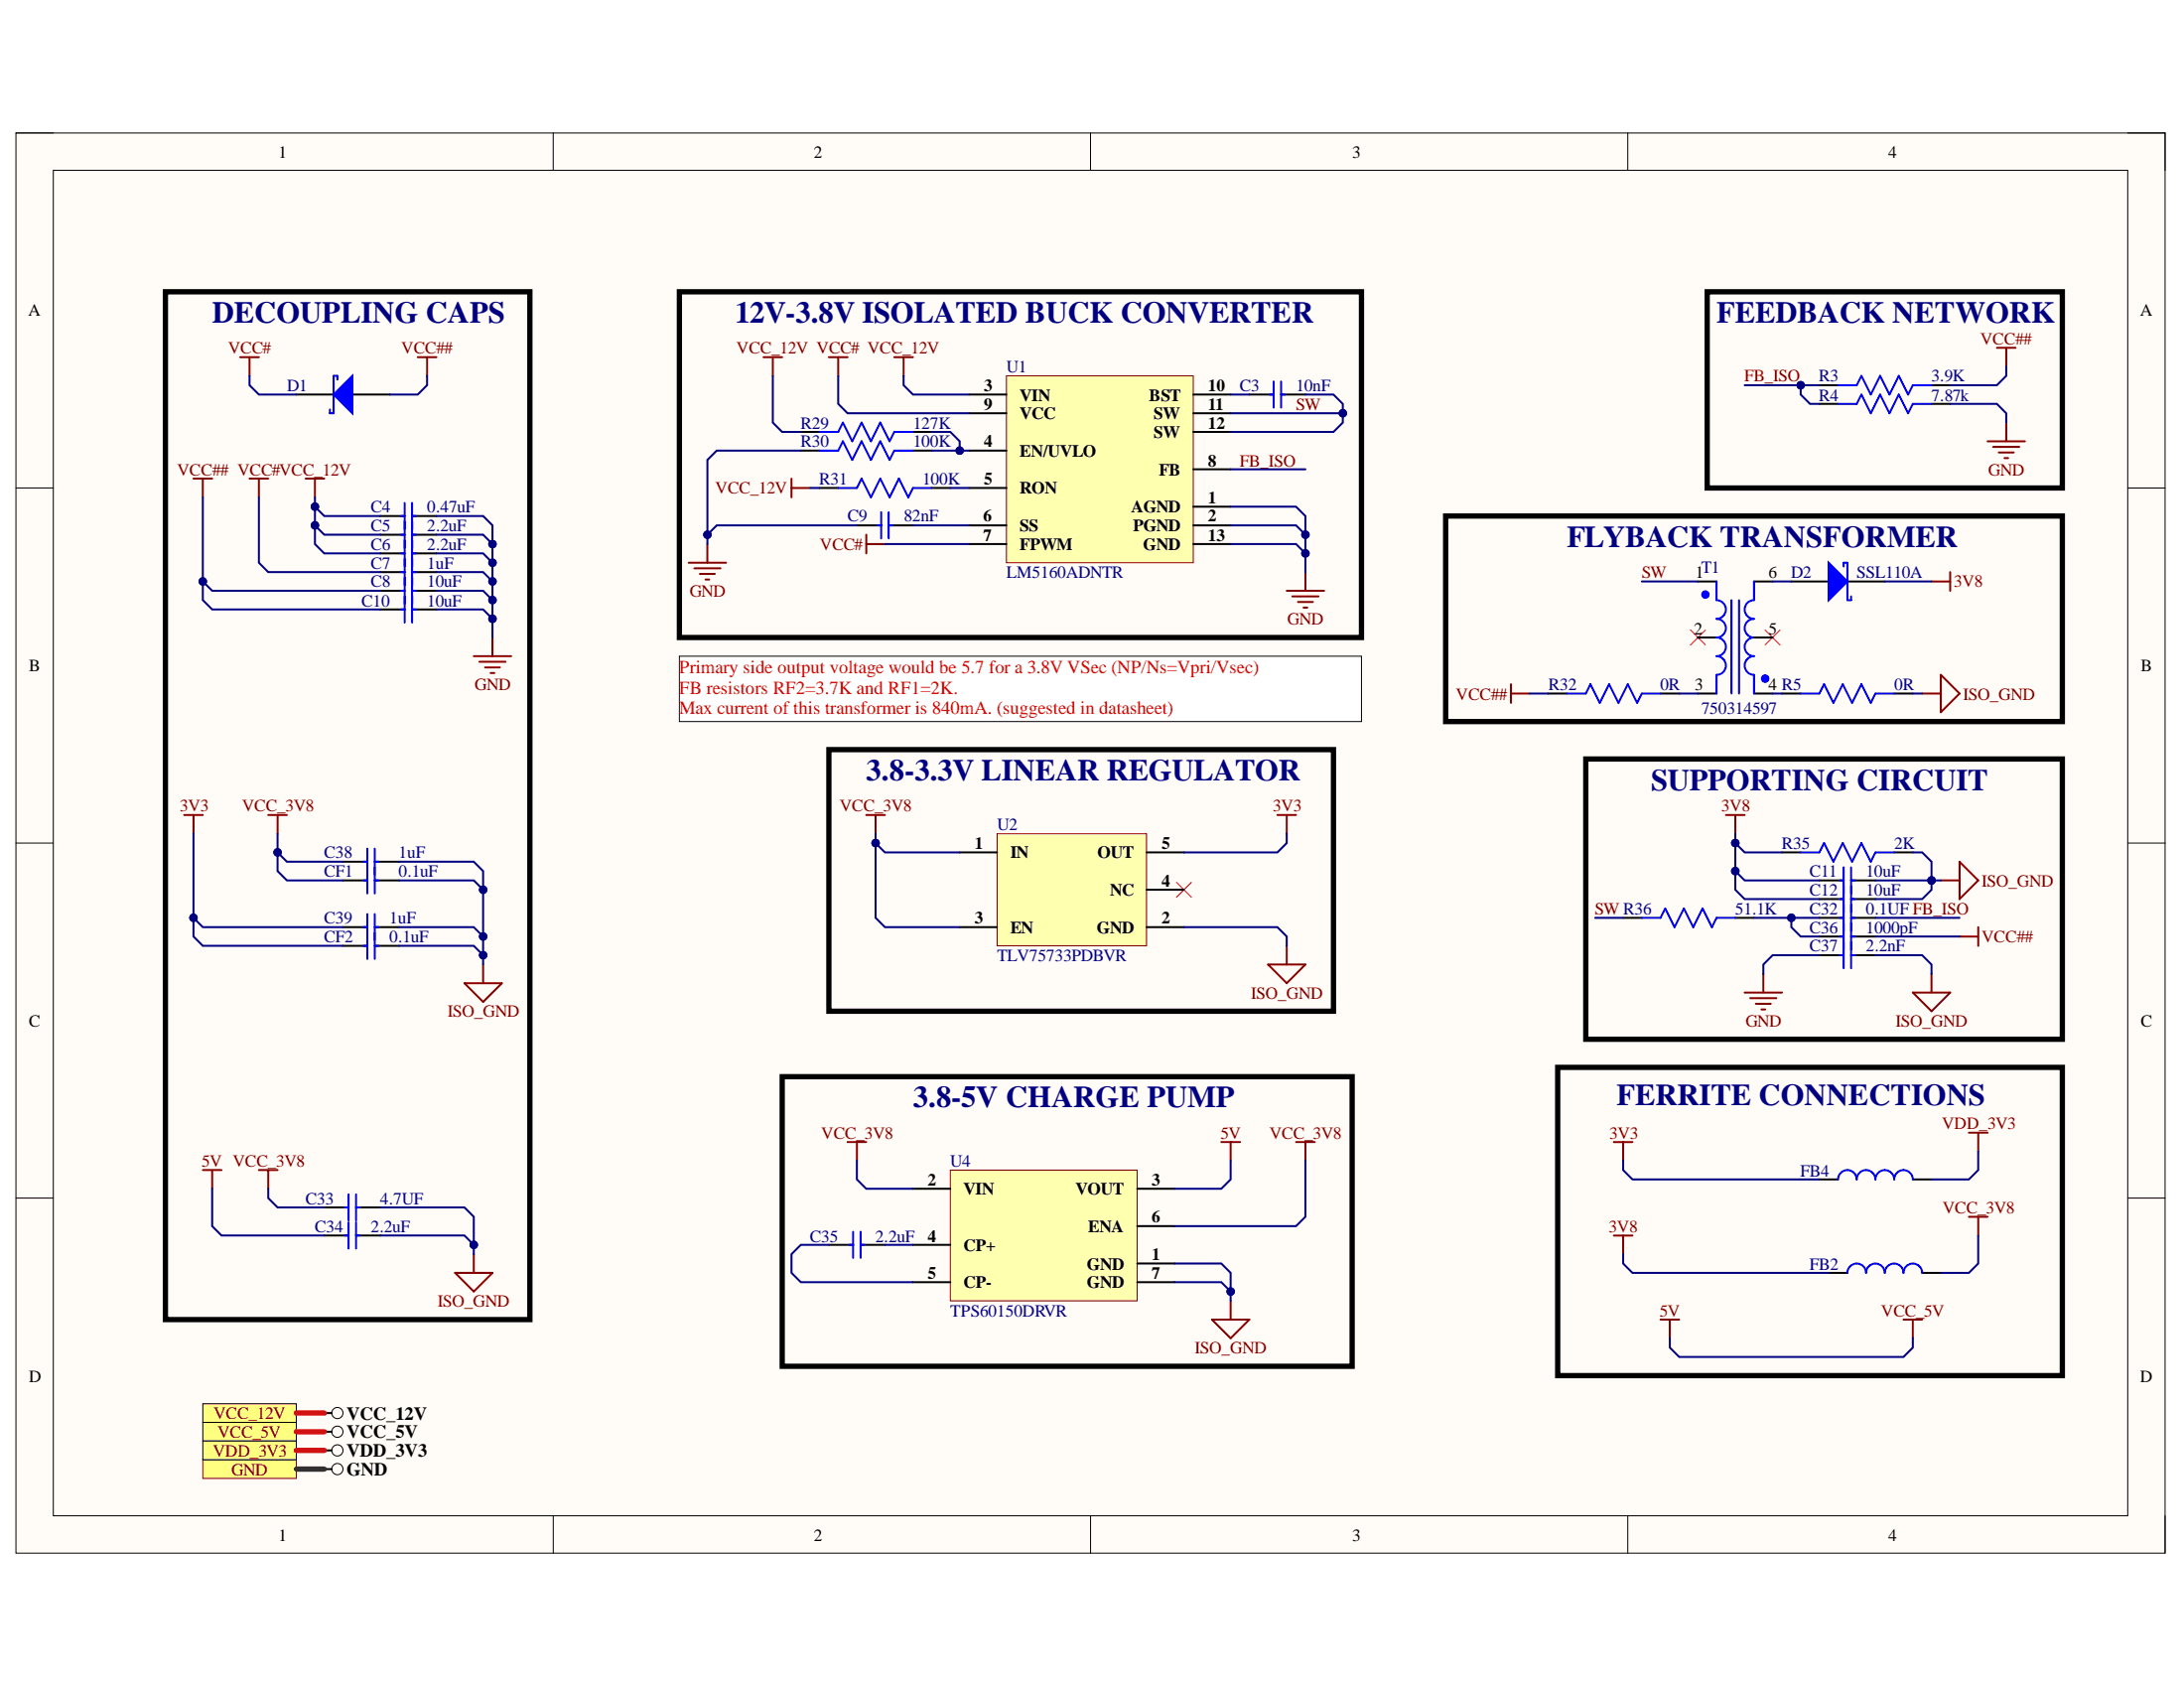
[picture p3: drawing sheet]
<svg xmlns="http://www.w3.org/2000/svg" width="279mm" height="216mm" viewBox="0 0 279 216" stroke-linecap="round" stroke-linejoin="round" font-family="sans-serif">
<path d="M2 17h275v181.7h-275z" fill-rule="evenodd" fill="#fffcf8"/>
<path d="M2 17h275v181.7h-275z" fill="none" stroke="#000" stroke-width=".13"/>
<path d="M6.8 21.8h265.4v172.1h-265.4z" fill-rule="evenodd" fill="#fffcf8"/>
<g fill="none" stroke="#000" stroke-width=".13">
<path d="M2 17h4.8M70.8 17v4.8M139.5 17v4.8M208.2 17v4.8M272.2 17h4.8v4.8M6.8 21.8h265.4v172.1h-265.4zM2 62.4h4.8M272.2 62.4h4.8M2 107.8h4.8M272.2 107.8h4.8M2 153.2h4.8M272.2 153.2h4.8"/>
<path d="M70.8 193.9v4.8M139.5 193.9v4.8M208.2 193.9v4.8M277 193.9v4.8"/>
</g>
<path d="M25.9 186.7h12v2.4h-12z" fill-rule="evenodd" fill="#ffff80"/>
<path d="M25.9 186.7h12v2.4h-12z" fill="none" stroke="#800000" stroke-width=".13"/>
<circle cx="43.2" cy="187.9" r=".72" fill="none" stroke="#000" stroke-width=".13"/>
<path d="M41.5 187.9h.9" fill="none" stroke="#000" stroke-width=".25"/>
<path d="M25.9 149.7h2.4M27.1 149.7v2.3" fill="none" stroke="#800000" stroke-width=".25"/>
<path d="M25.9 179.5h12v2.4h-12z" fill-rule="evenodd" fill="#ffff80"/>
<g fill="none" stroke="#000" stroke-width=".13">
<path d="M25.9 179.5h12v2.4h-12z"/>
<circle cx="43.2" cy="180.7" r=".72"/>
</g>
<path d="M41.5 158h3.1M45.6 158h3.1M106 159.2h3.1M110.1 159.2h3.1M41.5 180.7h.9" fill="none" stroke="#000" stroke-width=".25"/>
<path d="M44.1 158h.5M44.6 156.3v3.4M45.6 156.3v3.4M45.6 158h.4M108.7 159.2h.4M109.1 157.5v3.4M110.1 157.5v3.4M110.1 159.2h.5" fill="none" stroke="#00f" stroke-width=".25"/>
<path d="M156.2 146.1h2.4M157.4 146.1v2.4" fill="none" stroke="#800000" stroke-width=".25"/>
<path d="M25.9 181.9h12v2.4h-12z" fill-rule="evenodd" fill="#ffff80"/>
<g fill="none" stroke="#000" stroke-width=".13">
<path d="M25.9 181.9h12v2.4h-12z"/>
<circle cx="43.2" cy="183.1" r=".72"/>
</g>
<path d="M41.5 183.1h.9" fill="none" stroke="#000" stroke-width=".25"/>
<path d="M150.5 112.8l1.9 2M152.4 112.8l-1.9 2" fill="none" stroke="#f00" stroke-width=".13"/>
<path d="M23.6 104.2h2.3M24.8 104.2v2.4M34.3 104.2h2.4M35.5 104.2v2.4M110.8 104.2h2.4M112 104.2v2.4M163.4 104.2h2.4M164.6 104.2v2.4" fill="none" stroke="#800000" stroke-width=".25"/>
<path d="M128.8 48.1h23.9v23.9h-23.9z" fill-rule="evenodd" fill="#ffffb0"/>
<path d="M128.8 48.1h23.9v23.9h-23.9z" fill="none" stroke="#800000" stroke-width=".13"/>
<g fill="none" stroke="#000" stroke-width=".25">
<path d="M124 50.5h4.8M124 57.6h4.8M124 52.9h4.8M152.7 50.5h4.7M152.7 52.9h4.7M152.7 55.2h4.7M159.8 50.5h3.1M163.9 50.5h3.1M48.7 66h3.1M48.7 73.2h3.1M48.7 68.4h3.1M48.7 70.8h3.1"/>
<path d="M52.7 66h3.1M52.7 73.2h3.1M52.7 68.4h3.1M52.7 70.8h3.1M109.6 67.2h3.1M113.7 67.2h3.1M124 67.2h4.8M124 62.4h4.8M124 69.6h4.8M152.7 64.8h4.7M152.7 67.2h4.7M152.7 69.6h4.7"/>
<path d="M152.7 60h4.7M229.2 74.4h4.7M236.3 74.4h4.8M232.8 122.2h3.1M236.8 122.2h3.1"/>
</g>
<g fill="none" stroke="#800000" stroke-width=".25">
<path d="M97.7 45.7h2.4M98.9 45.7v2.4M106 45.7h2.4M107.2 45.7v2.4M114.4 45.7h2.4M115.6 45.7v2.4M31.9 61.2h2.4M33.1 61.2v2.4M39.1 61.2h2.4M40.3 61.2v2.4M88.1 72h4.8M88.8 72.7h3.4"/>
<path d="M89.5 73.4h2M90.3 74.1h.4M90.5 69.6v2.4M110.8 68.4v2.4M110.8 69.6h2.4M164.6 75.6h4.8M165.3 76.3h3.4M166 77h2M166.8 77.7h.4M167 73.2v2.4M60.6 83.9h4.8M61.3 84.6h3.4"/>
<path d="M62 85.4h2M62.8 86.1h.4M63 81.5v2.4M223.2 127h4.8M223.9 127.7h3.4M224.6 128.4h1.9M225.3 129.1h.5M225.6 124.6v2.4M244.7 127h4.8l-2.4 2.3zM247.1 124.6v2.4"/>
</g>
<g fill="none" stroke="#00f" stroke-width=".25">
<path d="M162.5 50.5h.4M162.9 48.8v3.3M163.9 48.8v3.3M163.9 50.5h.5M51.3 66h.5M51.3 73.2h.5M51.3 68.4h.5M51.3 70.8h.5M51.8 64.3v10.5M52.7 64.3v10.5M52.7 66h.5M52.7 73.2h.5"/>
<path d="M52.7 68.4h.5M52.7 70.8h.5M112.3 67.2h.4M112.7 65.5v3.4M113.7 65.5v3.4M113.7 67.2h.5M235.4 122.2h.5M235.9 120.5v3.3M236.8 120.5v3.3M236.8 122.2h.5"/>
</g>
<path d="M233.9 72l2.4 2.4-2.4 2.4z" fill="#00f"/>
<path d="M104.8 55.2h2.4l.6-1.1 1.2 2.3 1.2-2.3 1.2 2.3 1.2-2.3 1.2 2.3 .6-1.2h2.4M233.9 72l2.4 2.4-2.4 2.4zM235.9 72.5v-.5h.4v4.8h.5v-.5M200.5 88.7h2.4l.6-1.2 1.2 2.4 1.2-2.4 1.1 2.4 1.2-2.4 1.2 2.4 .6-1.2h2.4M230.4 88.7h2.4l.6-1.2 1.1 2.4 1.2-2.4 1.2 2.4 1.2-2.4 1.2 2.4 .6-1.2h2.4M235.4 117.4h.5M235.4 119.8h.5M235.9 115.7v5.8M236.8 115.7v5.8M236.8 117.4h.5M236.8 119.8h.5" fill="none" stroke="#00f" stroke-width=".25"/>
<path d="M37.9 50.5h4.8M45.1 50.5h4.8M102.5 55.2h2.3M116.8 55.2h2.4M198.1 88.7h2.4M212.4 88.7h2.4M228 88.7h2.4M242.3 88.7h2.4M232.8 117.4h3.1M232.8 119.8h3.1M236.8 117.4h3.1M236.8 119.8h3.1" fill="none" stroke="#000" stroke-width=".25"/>
<path d="M101.3 61.2v2.4M101.3 62.4h2.3M247.1 74.4h2.4M249.5 73.2v2.4M245.9 88.7h2.4M248.3 86.3l2.4 2.4-2.4 2.4z" fill="none" stroke="#800000" stroke-width=".25"/>
<path d="M42.7 50.5l2.4-2.4v4.8z" fill="#00f"/>
<path d="M42.7 50.5l2.4-2.4v4.8zM43.2 48.6v-.5h-.5v4.8h-.5v-.5M235.1 49.3h2.4l.6-1.2 1.2 2.4 1.2-2.4 1.2 2.4 1.2-2.4 1.2 2.4 .6-1.2h2.4M210 117.4h2.4l.6-1.2 1.2 2.4 1.2-2.4 1.2 2.4 1.2-2.4 1.2 2.4 .6-1.2h2.4M235.1 150.9a1.19 1.19 0 0 1 1.2-1.2 1.19 1.19 0 0 1 1.2 1.2 1.19 1.19 0 0 1 1.2-1.2 1.19 1.19 0 0 1 1.2 1.2 1.2 1.2 0 0 1 1.2-1.2 1.2 1.2 0 0 1 1.2 1.2 1.19 1.19 0 0 1 1.2-1.2 1.19 1.19 0 0 1 1.2 1.2M236.3 162.8a1.19 1.19 0 0 1 1.2-1.2 1.19 1.19 0 0 1 1.2 1.2 1.19 1.19 0 0 1 1.2-1.2 1.19 1.19 0 0 1 1.2 1.2 1.2 1.2 0 0 1 1.2-1.2 1.2 1.2 0 0 1 1.2 1.2 1.19 1.19 0 0 1 1.2-1.2 1.19 1.19 0 0 1 1.2 1.2" fill="none" stroke="#00f" stroke-width=".25"/>
<g fill="none" stroke="#800000" stroke-width=".25">
<path d="M30.7 45.7h2.4M31.9 45.7v2.4M53.4 45.7h2.4M54.6 45.7v2.4M254.3 56.4h4.7M255 57.2h3.3M255.5 44.5h2.4M255.7 57.9h1.9M256.4 58.6h.5M256.7 44.5v2.4M256.7 54.1v2.3M220.8 104.2h2.4"/>
<path d="M222 104.2v2.4M59.4 125.8h4.8l-2.4 2.3zM61.8 123.4v2.4M162.2 123.4h4.8l-2.4 2.4zM164.6 121v2.4M33.1 149.7h2.4M34.3 149.7v2.3M108.4 146.1h2.4M109.6 146.1v2.4M165.8 146.1h2.4M167 146.1v2.4M206.5 146.1h2.3"/>
<path d="M206.5 158h2.3M207.7 146.1v2.4M207.7 158v2.4M251.9 144.9h2.4M251.9 155.6h2.4M253.1 144.9v2.4M253.1 155.6v2.4M58.2 162.8h4.8l-2.4 2.4zM60.6 160.4v2.4M155 168.8h4.8l-2.4 2.4zM157.4 166.4v2.4M212.4 168.8h2.4"/>
<path d="M213.6 168.8v2.4M243.5 168.8h2.4M244.7 168.8v2.4"/>
</g>
<path d="M216.3 80.6l1.9 1.9M218.2 80.6l-1.9 1.9M225.8 80.6l1.9 1.9M227.7 80.6l-1.9 1.9" fill="none" stroke="#f00" stroke-width=".13"/>
<path d="M232.8 49.3h2.3M247.1 49.3h2.4M207.7 117.4h2.3M222 117.4h2.4M232.8 150.9h2.3M244.7 150.9h2.4M233.9 162.8h2.4M245.9 162.8h2.4" fill="none" stroke="#000" stroke-width=".25"/>
<path d="M25.9 184.3h12v2.4h-12z" fill-rule="evenodd" fill="#ffff80"/>
<g fill="none" stroke="#000" stroke-width=".13">
<path d="M25.9 184.3h12v2.4h-12z"/>
<circle cx="43.2" cy="185.5" r=".72"/>
</g>
<path d="M43.9 112.6h3.1M47.9 112.6h3.1M228 109h2.4M242.3 109h2.4M43.9 121h3.1M47.9 121h3.1M41.5 154.4h3.1M45.6 154.4h3.1M41.5 185.5h.9" fill="none" stroke="#000" stroke-width=".25"/>
<g fill="none" stroke="#00f" stroke-width=".25">
<path d="M46.5 112.6h.5M47 110.9v3.4M47 119.3v3.3M47.9 110.9v3.4M47.9 119.3v3.3M47.9 112.6h.5M230.4 109h2.4l.6-1.2 1.1 2.4 1.2-2.4 1.2 2.4 1.2-2.4 1.2 2.4 .6-1.2h2.4M46.5 121h.5M47.9 121h.5M44.1 154.4h.5M44.6 152.8v3.3M45.6 152.8v3.3"/>
<path d="M45.6 154.4h.4"/>
</g>
<path d="M24.8 61.2h2.3M25.9 61.2v2.4M248.3 112.6h2.4M250.7 110.2l2.4 2.4-2.4 2.4z" fill="none" stroke="#800000" stroke-width=".25"/>
<path d="M21.2 37.3h46.6v131.5h-46.6zM86.9 37.3h87.3v44.2h-87.3zM218.4 37.3h45.4v25.1h-45.4zM184.9 66h78.9v26.3h-78.9zM106 95.9h64.6v33.4h-64.6zM202.9 97.1h60.9v35.8h-60.9zM100.1 137.7h72.9v37.1h-72.9zM199.3 136.5h64.5v39.4h-64.5z" fill="none" stroke="#000" stroke-width=".68"/>
<path d="M86.9 83.9h87.3v8.4h-87.3z" fill-rule="evenodd" fill="#fff"/>
<path d="M86.9 83.9h87.3v8.4h-87.3z" fill="none" stroke="#000" stroke-width=".13"/>
<path d="M193.3 87.5v2.4M193.3 88.7h2.4M250.7 119.8h2.4M253.1 118.6v2.4" fill="none" stroke="#800000" stroke-width=".25"/>
<path d="M121.6 149.7h23.9v16.7h-23.9z" fill-rule="evenodd" fill="#ffffb0"/>
<path d="M121.6 149.7h23.9v16.7h-23.9z" fill="none" stroke="#800000" stroke-width=".13"/>
<g fill="none" stroke="#000" stroke-width=".25">
<path d="M102.5 57.6h2.3M116.8 57.6h2.4M217.2 74.4h2.4M224.4 74.4h2.4M217.2 88.7h2.4M217.2 81.5h2.4M224.4 88.7h2.4M116.8 152h4.8M116.8 159.2h4.8M145.5 152h4.8M145.5 156.8h4.8M116.8 164h4.8"/>
<path d="M145.5 161.6h4.8M145.5 164h4.8"/>
</g>
<path d="M104.8 57.6h2.4l.6-1.2 1.2 2.4 1.2-2.4 1.2 2.4 1.2-2.4 1.2 2.4 .6-1.2h2.4M219.6 74.4v2.4a1.19 1.19 0 0 1 1.2 1.2 1.19 1.19 0 0 1-1.2 1.2 1.19 1.19 0 0 1 1.2 1.1 1.19 1.19 0 0 1-1.2 1.2 1.19 1.19 0 0 1 1.2 1.2 1.19 1.19 0 0 1-1.2 1.2 1.19 1.19 0 0 1 1.2 1.2 1.19 1.19 0 0 1-1.2 1.2v2.4M221.5 76.8v11.9M222.5 76.8v11.9M224.4 74.4v2.4a1.19 1.19 0 0 0-1.2 1.2 1.19 1.19 0 0 0 1.2 1.2 1.19 1.19 0 0 0-1.2 1.1 1.19 1.19 0 0 0 1.2 1.2 1.19 1.19 0 0 0-1.2 1.2 1.19 1.19 0 0 0 1.2 1.2 1.19 1.19 0 0 0-1.2 1.2 1.19 1.19 0 0 0 1.2 1.2v2.4" fill="none" stroke="#00f" stroke-width=".25"/>
<circle cx="218.2" cy="76" r=".48" fill="#00f"/>
<circle cx="218.2" cy="76" r=".48" fill="none" stroke="#00f" stroke-width=".13"/>
<path d="M224.4 81.5h2.4" fill="none" stroke="#000" stroke-width=".25"/>
<circle cx="225.8" cy="86.8" r=".48" fill="#00f"/>
<circle cx="225.8" cy="86.8" r=".48" fill="none" stroke="#00f" stroke-width=".13"/>
<path d="M232.8 51.7h2.3M247.1 51.7h2.4" fill="none" stroke="#000" stroke-width=".25"/>
<path d="M235.1 51.7h2.4l.6-1.2 1.2 2.4 1.2-2.4 1.2 2.4 1.2-2.4 1.2 2.4 .6-1.2h2.4" fill="none" stroke="#00f" stroke-width=".25"/>
<path d="M127.6 106.6h19.1v14.4h-19.1z" fill-rule="evenodd" fill="#ffffb0"/>
<path d="M127.6 106.6h19.1v14.4h-19.1z" fill="none" stroke="#800000" stroke-width=".13"/>
<g fill="none" stroke="#000" stroke-width=".25">
<path d="M48.7 75.6h3.1M48.7 78h3.1M52.7 75.6h3.1M52.7 78h3.1M104.8 62.4h2.4M119.2 62.4h2.4M43.9 118.6h3.1M43.9 110.2h3.1M47.9 118.6h3.1M47.9 110.2h3.1M122.8 109h4.8M122.8 118.6h4.8"/>
<path d="M146.7 109h4.8M146.7 118.6h4.8M146.7 113.8h4.8M232.8 115h3.1M232.8 112.6h3.1M236.8 115h3.1M236.8 112.6h3.1"/>
</g>
<g fill="none" stroke="#00f" stroke-width=".25">
<path d="M51.3 75.6h.5M51.3 78h.5M51.8 73.9v5.7M52.7 73.9v5.7M52.7 75.6h.5M52.7 78h.5M107.2 62.4h2.4l.6-1.2 1.2 2.4 1.2-2.4 1.2 2.4 1.2-2.4 1.2 2.4 .6-1.2h2.4M46.5 110.2h.5M46.5 118.6h.5M47 108.5v3.4M47 116.9v3.4M47.9 108.5v3.4"/>
<path d="M47.9 116.9v3.4M47.9 110.2h.5M47.9 118.6h.5M235.4 115h.5M235.4 112.6h.5M235.9 110.9v5.8M236.8 110.9v5.8M236.8 115h.5M236.8 112.6h.5"/>
</g>
<path d="M249.5 51.7h6l1.2 1.2v1.2M24.8 117.4v2.4l1.1 1.2h18" fill="none" stroke="#000080" stroke-width=".25"/>
<circle cx="24.8" cy="117.4" r=".48" fill="#000080"/>
<circle cx="24.8" cy="117.4" r=".48" fill="none" stroke="#000080" stroke-width=".13"/>
<path d="M24.8 106.6v10.8l1.1 1.2h18" fill="none" stroke="#000080" stroke-width=".25"/>
<circle cx="24.8" cy="117.4" r=".48" fill="#000080"/>
<circle cx="24.8" cy="117.4" r=".48" fill="none" stroke="#000080" stroke-width=".13"/>
<path d="M25.9 63.6v13.2l1.2 1.2h21.6" fill="none" stroke="#000080" stroke-width=".25"/>
<circle cx="25.9" cy="74.4" r=".48" fill="#000080"/>
<circle cx="25.9" cy="74.4" r=".48" fill="none" stroke="#000080" stroke-width=".13"/>
<path d="M25.9 74.4l1.2 1.2h21.6" fill="none" stroke="#000080" stroke-width=".25"/>
<circle cx="25.9" cy="74.4" r=".48" fill="#000080"/>
<circle cx="25.9" cy="74.4" r=".48" fill="none" stroke="#000080" stroke-width=".13"/>
<path d="M31.9 48.1v1.2l1.2 1.2h4.8M33.1 63.6v8.4l1.2 1.2h14.4M35.5 109v2.4l1.2 1.2h7.2M27.1 152v4.8l1.2 1.2h13.2M34.3 152v1.2l1.2 1.2h6" fill="none" stroke="#000080" stroke-width=".25"/>
<circle cx="35.5" cy="109" r=".48" fill="#000080"/>
<circle cx="35.5" cy="109" r=".48" fill="none" stroke="#000080" stroke-width=".13"/>
<path d="M35.5 106.6v2.4l1.2 1.2h7.2" fill="none" stroke="#000080" stroke-width=".25"/>
<circle cx="35.5" cy="109" r=".48" fill="#000080"/>
<circle cx="35.5" cy="109" r=".48" fill="none" stroke="#000080" stroke-width=".13"/>
<path d="M37.9 187.9h3.6" fill="none" stroke="#274e13" stroke-width=".68"/>
<path d="M37.9 185.5h3.6M37.9 183.1h3.6M37.9 180.7h3.6" fill="none" stroke="#f00" stroke-width=".68"/>
<path d="M40.3 67.2v2.4l1.2 1.2h7.2" fill="none" stroke="#000080" stroke-width=".25"/>
<circle cx="40.3" cy="67.2" r=".48" fill="#000080"/>
<circle cx="40.3" cy="67.2" r=".48" fill="none" stroke="#000080" stroke-width=".13"/>
<path d="M40.3 64.8v2.4l1.2 1.2h7.2" fill="none" stroke="#000080" stroke-width=".25"/>
<circle cx="40.3" cy="67.2" r=".48" fill="#000080"/>
<circle cx="40.3" cy="67.2" r=".48" fill="none" stroke="#000080" stroke-width=".13"/>
<circle cx="40.3" cy="64.8" r=".48" fill="#000080"/>
<circle cx="40.3" cy="64.8" r=".48" fill="none" stroke="#000080" stroke-width=".13"/>
<path d="M40.3 63.6v1.2l1.2 1.2h7.2" fill="none" stroke="#000080" stroke-width=".25"/>
<circle cx="40.3" cy="64.8" r=".48" fill="#000080"/>
<circle cx="40.3" cy="64.8" r=".48" fill="none" stroke="#000080" stroke-width=".13"/>
<path d="M48.7 158h10.7l1.2 1.2" fill="none" stroke="#000080" stroke-width=".25"/>
<circle cx="60.6" cy="159.2" r=".48" fill="#000080"/>
<circle cx="60.6" cy="159.2" r=".48" fill="none" stroke="#000080" stroke-width=".13"/>
<path d="M48.7 154.4h10.7l1.2 1.2v4.8" fill="none" stroke="#000080" stroke-width=".25"/>
<circle cx="60.6" cy="159.2" r=".48" fill="#000080"/>
<circle cx="60.6" cy="159.2" r=".48" fill="none" stroke="#000080" stroke-width=".13"/>
<path d="M54.6 48.1v1.2l-1.2 1.2h-3.5M51 121h9.6l1.2 1.2" fill="none" stroke="#000080" stroke-width=".25"/>
<circle cx="61.8" cy="122.2" r=".48" fill="#000080"/>
<circle cx="61.8" cy="122.2" r=".48" fill="none" stroke="#000080" stroke-width=".13"/>
<path d="M51 118.6h9.6l1.2 1.2" fill="none" stroke="#000080" stroke-width=".25"/>
<circle cx="61.8" cy="119.8" r=".48" fill="#000080"/>
<circle cx="61.8" cy="119.8" r=".48" fill="none" stroke="#000080" stroke-width=".13"/>
<path d="M51 112.6h9.6l1.2 1.2" fill="none" stroke="#000080" stroke-width=".25"/>
<circle cx="61.8" cy="113.8" r=".48" fill="#000080"/>
<circle cx="61.8" cy="113.8" r=".48" fill="none" stroke="#000080" stroke-width=".13"/>
<path d="M51 110.2h9.6l1.2 1.2v12" fill="none" stroke="#000080" stroke-width=".25"/>
<circle cx="61.8" cy="113.8" r=".48" fill="#000080"/>
<circle cx="61.8" cy="113.8" r=".48" fill="none" stroke="#000080" stroke-width=".13"/>
<circle cx="61.8" cy="119.8" r=".48" fill="#000080"/>
<circle cx="61.8" cy="119.8" r=".48" fill="none" stroke="#000080" stroke-width=".13"/>
<circle cx="61.8" cy="122.2" r=".48" fill="#000080"/>
<circle cx="61.8" cy="122.2" r=".48" fill="none" stroke="#000080" stroke-width=".13"/>
<path d="M55.8 78h6l1.2 1.1" fill="none" stroke="#000080" stroke-width=".25"/>
<circle cx="63" cy="79.1" r=".48" fill="#000080"/>
<circle cx="63" cy="79.1" r=".48" fill="none" stroke="#000080" stroke-width=".13"/>
<path d="M55.8 75.6h6l1.2 1.2" fill="none" stroke="#000080" stroke-width=".25"/>
<circle cx="63" cy="76.8" r=".48" fill="#000080"/>
<circle cx="63" cy="76.8" r=".48" fill="none" stroke="#000080" stroke-width=".13"/>
<path d="M55.8 73.2h6l1.2 1.2" fill="none" stroke="#000080" stroke-width=".25"/>
<circle cx="63" cy="74.4" r=".48" fill="#000080"/>
<circle cx="63" cy="74.4" r=".48" fill="none" stroke="#000080" stroke-width=".13"/>
<path d="M55.8 70.8h6l1.2 1.2" fill="none" stroke="#000080" stroke-width=".25"/>
<circle cx="63" cy="72" r=".48" fill="#000080"/>
<circle cx="63" cy="72" r=".48" fill="none" stroke="#000080" stroke-width=".13"/>
<path d="M55.8 68.4h6l1.2 1.2" fill="none" stroke="#000080" stroke-width=".25"/>
<circle cx="63" cy="69.6" r=".48" fill="#000080"/>
<circle cx="63" cy="69.6" r=".48" fill="none" stroke="#000080" stroke-width=".13"/>
<path d="M55.8 66h6l1.2 1.2v14.3" fill="none" stroke="#000080" stroke-width=".25"/>
<circle cx="63" cy="79.1" r=".48" fill="#000080"/>
<circle cx="63" cy="79.1" r=".48" fill="none" stroke="#000080" stroke-width=".13"/>
<circle cx="63" cy="76.8" r=".48" fill="#000080"/>
<circle cx="63" cy="76.8" r=".48" fill="none" stroke="#000080" stroke-width=".13"/>
<circle cx="63" cy="74.4" r=".48" fill="#000080"/>
<circle cx="63" cy="74.4" r=".48" fill="none" stroke="#000080" stroke-width=".13"/>
<circle cx="63" cy="72" r=".48" fill="#000080"/>
<circle cx="63" cy="72" r=".48" fill="none" stroke="#000080" stroke-width=".13"/>
<circle cx="63" cy="69.6" r=".48" fill="#000080"/>
<circle cx="63" cy="69.6" r=".48" fill="none" stroke="#000080" stroke-width=".13"/>
<path d="M109.6 67.2h-17.9l-1.2 1.2v1.2" fill="none" stroke="#000080" stroke-width=".25"/>
<circle cx="90.5" cy="68.4" r=".48" fill="#000080"/>
<circle cx="90.5" cy="68.4" r=".48" fill="none" stroke="#000080" stroke-width=".13"/>
<path d="M102.5 57.6h-10.8l-1.2 1.2v9.6" fill="none" stroke="#000080" stroke-width=".25"/>
<circle cx="90.5" cy="68.4" r=".48" fill="#000080"/>
<circle cx="90.5" cy="68.4" r=".48" fill="none" stroke="#000080" stroke-width=".13"/>
<path d="M98.9 48.1v6l1.2 1.1h2.4M107.2 48.1v3.6l1.2 1.2h15.6M103.6 62.4h1.2M112 107.8v9.6l1.2 1.2h9.6M106 159.2h-3.5l-1.2 1.2v2.4l1.2 1.2h14.3M109.6 148.5v2.4l1.2 1.1h6" fill="none" stroke="#000080" stroke-width=".25"/>
<circle cx="112" cy="107.8" r=".48" fill="#000080"/>
<circle cx="112" cy="107.8" r=".48" fill="none" stroke="#000080" stroke-width=".13"/>
<path d="M112 106.6v1.2l1.2 1.2h9.6" fill="none" stroke="#000080" stroke-width=".25"/>
<circle cx="112" cy="107.8" r=".48" fill="#000080"/>
<circle cx="112" cy="107.8" r=".48" fill="none" stroke="#000080" stroke-width=".13"/>
<path d="M115.6 48.1v1.2l1.2 1.2h7.2M119.2 57.6h4.8M113.2 69.6h10.8M116.8 67.2h7.2M113.2 159.2h3.6" fill="none" stroke="#000080" stroke-width=".25"/>
<circle cx="122.8" cy="57.6" r=".48" fill="#000080"/>
<circle cx="122.8" cy="57.6" r=".48" fill="none" stroke="#000080" stroke-width=".13"/>
<path d="M119.2 55.2h2.4l1.2 1.2v1.2" fill="none" stroke="#000080" stroke-width=".25"/>
<circle cx="122.8" cy="57.6" r=".48" fill="#000080"/>
<circle cx="122.8" cy="57.6" r=".48" fill="none" stroke="#000080" stroke-width=".13"/>
<path d="M121.6 62.4h2.4M150.3 164h5.9l1.2 1.2" fill="none" stroke="#000080" stroke-width=".25"/>
<circle cx="157.4" cy="165.2" r=".48" fill="#000080"/>
<circle cx="157.4" cy="165.2" r=".48" fill="none" stroke="#000080" stroke-width=".13"/>
<path d="M150.3 161.6h5.9l1.2 1.2v3.6" fill="none" stroke="#000080" stroke-width=".25"/>
<circle cx="157.4" cy="165.2" r=".48" fill="#000080"/>
<circle cx="157.4" cy="165.2" r=".48" fill="none" stroke="#000080" stroke-width=".13"/>
<path d="M157.4 69.6h8.4l1.2 1.2M157.4 148.5v2.4l-1.2 1.1h-5.9M167 148.5v7.1l-1.2 1.2h-15.5" fill="none" stroke="#000080" stroke-width=".25"/>
<circle cx="167" cy="70.8" r=".48" fill="#000080"/>
<circle cx="167" cy="70.8" r=".48" fill="none" stroke="#000080" stroke-width=".13"/>
<path d="M157.4 67.2h8.4l1.2 1.2" fill="none" stroke="#000080" stroke-width=".25"/>
<circle cx="167" cy="68.4" r=".48" fill="#000080"/>
<circle cx="167" cy="68.4" r=".48" fill="none" stroke="#000080" stroke-width=".13"/>
<path d="M157.4 64.8h8.4l1.2 1.2v7.2" fill="none" stroke="#000080" stroke-width=".25"/>
<circle cx="167" cy="70.8" r=".48" fill="#000080"/>
<circle cx="167" cy="70.8" r=".48" fill="none" stroke="#000080" stroke-width=".13"/>
<circle cx="167" cy="68.4" r=".48" fill="#000080"/>
<circle cx="167" cy="68.4" r=".48" fill="none" stroke="#000080" stroke-width=".13"/>
<path d="M171.8 52.9v1.2l-1.2 1.1h-13.2M157.4 60h9.6" fill="none" stroke="#000080" stroke-width=".25"/>
<circle cx="171.8" cy="52.9" r=".48" fill="#000080"/>
<circle cx="171.8" cy="52.9" r=".48" fill="none" stroke="#000080" stroke-width=".13"/>
<path d="M167 50.5h3.6l1.2 1.2v1.2h-14.4" fill="none" stroke="#000080" stroke-width=".25"/>
<circle cx="171.8" cy="52.9" r=".48" fill="#000080"/>
<circle cx="171.8" cy="52.9" r=".48" fill="none" stroke="#000080" stroke-width=".13"/>
<path d="M157.4 50.5h2.4M210 74.4h7.2M195.7 88.7h2.4M214.8 88.7h2.4M204.1 117.4h3.6M222 111.4v2.4l1.2 1.2h9.6" fill="none" stroke="#000080" stroke-width=".25"/>
<circle cx="222" cy="111.4" r=".48" fill="#000080"/>
<circle cx="222" cy="111.4" r=".48" fill="none" stroke="#000080" stroke-width=".13"/>
<path d="M222 106.6v4.8l1.2 1.2h9.6" fill="none" stroke="#000080" stroke-width=".25"/>
<circle cx="222" cy="107.8" r=".48" fill="#000080"/>
<circle cx="222" cy="107.8" r=".48" fill="none" stroke="#000080" stroke-width=".13"/>
<circle cx="222" cy="111.4" r=".48" fill="#000080"/>
<circle cx="222" cy="111.4" r=".48" fill="none" stroke="#000080" stroke-width=".13"/>
<path d="M222 107.8l1.2 1.2h4.8" fill="none" stroke="#000080" stroke-width=".25"/>
<circle cx="222" cy="107.8" r=".48" fill="#000080"/>
<circle cx="222" cy="107.8" r=".48" fill="none" stroke="#000080" stroke-width=".13"/>
<path d="M224.4 117.4h4.8" fill="none" stroke="#000080" stroke-width=".25"/>
<circle cx="229.2" cy="117.4" r=".48" fill="#000080"/>
<circle cx="229.2" cy="117.4" r=".48" fill="none" stroke="#000080" stroke-width=".13"/>
<path d="M226.8 74.4h2.4M226.8 88.7h1.2M232.8 117.4h-3.6v1.2l1.2 1.2h2.4M232.8 122.2h-6l-1.2 1.2v1.2" fill="none" stroke="#000080" stroke-width=".25"/>
<circle cx="229.2" cy="117.4" r=".48" fill="#000080"/>
<circle cx="229.2" cy="117.4" r=".48" fill="none" stroke="#000080" stroke-width=".13"/>
<path d="M230.4 49.3v1.2l1.2 1.2h1.2" fill="none" stroke="#000080" stroke-width=".25"/>
<circle cx="230.4" cy="49.3" r=".48" fill="#000080"/>
<circle cx="230.4" cy="49.3" r=".48" fill="none" stroke="#000080" stroke-width=".13"/>
<path d="M239.9 119.8h10.8M239.9 117.4h10.8M247.1 112.6v1.2l-1.2 1.2h-6M239.9 122.2h6l1.2 1.2v1.2" fill="none" stroke="#000080" stroke-width=".25"/>
<circle cx="247.1" cy="112.6" r=".48" fill="#000080"/>
<circle cx="247.1" cy="112.6" r=".48" fill="none" stroke="#000080" stroke-width=".13"/>
<path d="M239.9 112.6h8.4" fill="none" stroke="#000080" stroke-width=".25"/>
<circle cx="247.1" cy="112.6" r=".48" fill="#000080"/>
<circle cx="247.1" cy="112.6" r=".48" fill="none" stroke="#000080" stroke-width=".13"/>
<path d="M241.1 74.4h6M244.7 109h1.2l1.2 1.2v2.4" fill="none" stroke="#000080" stroke-width=".25"/>
<circle cx="247.1" cy="112.6" r=".48" fill="#000080"/>
<circle cx="247.1" cy="112.6" r=".48" fill="none" stroke="#000080" stroke-width=".13"/>
<path d="M223.2 49.3h9.6M256.7 46.9v1.2l-1.2 1.2h-6M244.7 88.7h1.2M151.5 118.6h11.9l1.2 1.2v1.2M164.6 106.6v1.2l-1.2 1.2h-11.9M253.1 158v3.6l-1.2 1.2h-3.6M253.1 147.3v2.4l-1.2 1.2h-4.8" fill="none" stroke="#000080" stroke-width=".25"/>
<circle cx="230.4" cy="49.3" r=".48" fill="#000080"/>
<circle cx="230.4" cy="49.3" r=".48" fill="none" stroke="#000080" stroke-width=".13"/>
<path d="M207.7 148.5v1.2l1.1 1.2h24M207.7 160.4v1.2l1.1 1.2h25.1M213.6 171.2v1.2l1.2 1.2h28.7l1.2-1.2v-1.2" fill="none" stroke="#000080" stroke-width=".25"/>
<g font-size="3.9" fill="#000080">
<text x="27.2" y="41.3">DECOUPLING CAPS</text>
<text x="94.1" y="41.3">12V-3.8V ISOLATED BUCK CONVERTER</text>
<text x="219.6" y="41.3">FEEDBACK NETWORK</text>
<text x="200.5" y="69.9">FLYBACK TRANSFORMER</text>
<text x="110.8" y="99.9">3.8-3.3V LINEAR REGULATOR</text>
<text x="211.2" y="101.1">SUPPORTING CIRCUIT</text>
<text x="116.8" y="141.7">3.8-5V CHARGE PUMP</text>
<text x="206.8" y="141.4">FERRITE CONNECTIONS</text>
</g>
<g font-size="2.4" fill="#f00">
<text x="86.9" y="86.1">Primary side output voltage would be 5.7 for a 3.8V VSec (NP/Ns=Vpri/Vsec)</text>
<text x="86.9" y="88.7">FB resistors RF2=3.7K and RF1=2K.</text>
<text x="86.9" y="91.3">Max current of this transformer is 840mA. (suggested in datasheet)</text>
</g>
<g font-size="2.4">
<text x="44.3" y="181.6">VCC_12V</text>
<text x="44.3" y="183.9">VCC_5V</text>
<text x="44.3" y="188.8">GND</text>
<text x="44.3" y="186.3">VDD_3V3</text>
</g>
<g font-size="2.2">
<text x="35.6" y="20.1">1</text>
<text x="104.1" y="20.1">2</text>
<text x="173" y="20.1">3</text>
<text x="241.6" y="20.1">4</text>
<text x="3.6" y="40.4">A</text>
<text x="273.8" y="40.4">A</text>
<text x="125.9" y="50.1">3</text>
<text x="125.9" y="52.4">9</text>
<text x="130.4" y="51.3">VIN</text>
<text x="130.4" y="53.6">VCC</text>
<text x="147" y="51.3">BST</text>
<text x="147.6" y="53.6">SW</text>
<text x="154.5" y="50.1">10</text>
<text x="154.5" y="52.4">11</text>
<text x="125.9" y="57.2">4</text>
<text x="130.4" y="58.4">EN/UVLO</text>
<text x="147.6" y="56">SW</text>
<text x="154.5" y="59.6">8</text>
<text x="154.5" y="54.8">12</text>
<text x="125.9" y="62">5</text>
<text x="130.4" y="63.2">RON</text>
<text x="144.7" y="65.5">AGND</text>
<text x="148.3" y="60.8">FB</text>
<text x="154.5" y="64.4">1</text>
<text x="125.8" y="66.7">6</text>
<text x="125.8" y="69.2">7</text>
<text x="130.4" y="68">SS</text>
<text x="130.4" y="70.4">FPWM</text>
<text x="145" y="68">PGND</text>
<text x="146.3" y="70.4">GND</text>
<text x="154.5" y="66.7">2</text>
<text x="154.5" y="69.2">13</text>
<text x="216.9" y="73.9">1</text>
<text x="226.3" y="73.9">6</text>
<text x="216.7" y="81.1">2</text>
<text x="226.3" y="81.1">5</text>
<text x="3.7" y="85.8">B</text>
<text x="216.8" y="88.3">3</text>
<text x="226.3" y="88.3">4 R5</text>
<text x="273.9" y="85.8">B</text>
<text x="124.7" y="108.6">1</text>
<text x="129.2" y="109.8">IN</text>
<text x="140.4" y="109.8">OUT</text>
<text x="148.6" y="113.4">4</text>
<text x="148.6" y="108.6">5</text>
<text x="124.7" y="118.1">3</text>
<text x="129.2" y="119.3">EN</text>
<text x="140.3" y="119.3">GND</text>
<text x="142" y="114.6">NC</text>
<text x="148.6" y="118.1">2</text>
<text x="3.7" y="131.3">C</text>
<text x="273.9" y="131.3">C</text>
<text x="118.7" y="151.6">2</text>
<text x="123.2" y="152.8">VIN</text>
<text x="137.6" y="152.8">VOUT</text>
<text x="147.4" y="151.6">3</text>
<text x="118.7" y="158.8">4</text>
<text x="123.2" y="160">CP+</text>
<text x="139.2" y="157.6">ENA</text>
<text x="147.4" y="161.2">1</text>
<text x="147.4" y="156.4">6</text>
<text x="118.7" y="163.6">5</text>
<text x="123.2" y="164.7">CP-</text>
<text x="139.1" y="162.4">GND</text>
<text x="139.1" y="164.7">GND</text>
<text x="147.4" y="163.6">7</text>
<text x="3.7" y="176.7">D</text>
<text x="273.8" y="176.7">D</text>
<text x="35.6" y="197">1</text>
<text x="104.1" y="197">2</text>
<text x="173" y="197">3</text>
<text x="241.6" y="197">4</text>
</g>
<g font-size="2.2" fill="#800000">
<text x="29.2" y="45.3">VCC#</text>
<text x="51.3" y="45.3">VCC##</text>
<text x="94.2" y="45.3">VCC_12V VCC# VCC_12V</text>
<text x="253.3" y="44.1">VCC##</text>
<text x="165.8" y="52.4">SW</text>
<text x="223.1" y="48.8">FB_ISO</text>
<text x="158.6" y="59.6">FB_ISO</text>
<text x="22.7" y="60.8">VCC## VCC#VCC_12V</text>
<text x="91.5" y="63.2">VCC_12V</text>
<text x="254.4" y="60.8">GND</text>
<text x="104.9" y="70.4">VCC#</text>
<text x="88.2" y="76.3">GND</text>
<text x="210" y="73.9">SW</text>
<text x="250" y="75.1">3V8</text>
<text x="164.7" y="79.9">GND</text>
<text x="60.7" y="88.3">GND</text>
<text x="186.3" y="89.5">VCC##</text>
<text x="251.1" y="89.5">ISO_GND</text>
<text x="23" y="103.8">3V3</text>
<text x="31" y="103.8">VCC_3V8</text>
<text x="107.4" y="103.8">VCC_3V8</text>
<text x="162.8" y="103.8">3V3</text>
<text x="220.2" y="103.8">3V8</text>
<text x="253.5" y="113.4">ISO_GND</text>
<text x="204" y="117">SW R36</text>
<text x="253.5" y="120.5">VCC##</text>
<text x="57.3" y="130.1">ISO_GND</text>
<text x="160" y="127.7">ISO_GND</text>
<text x="223.3" y="131.3">GND</text>
<text x="242.5" y="131.3">ISO_GND</text>
<text x="25.8" y="149.2">5V VCC_3V8</text>
<text x="105.1" y="145.6">VCC_3V8</text>
<text x="156.1" y="145.6">5V</text>
<text x="162.4" y="145.6">VCC_3V8</text>
<text x="205.9" y="145.6">3V3</text>
<text x="248.4" y="144.4">VDD_3V3</text>
<text x="248.5" y="155.2">VCC_3V8</text>
<text x="205.8" y="157.6">3V8</text>
<text x="56" y="167.1">ISO_GND</text>
<text x="152.8" y="173.1">ISO_GND</text>
<text x="212.3" y="168.4">5V</text>
<text x="240.7" y="168.4">VCC_5V</text>
<text x="27.3" y="181.5">VCC_12V</text>
<text x="27.8" y="183.9">VCC_5V</text>
<text x="27.2" y="186.3">VDD_3V3</text>
<text x="29.6" y="188.7">GND</text>
</g>
<g font-size="2.2" fill="#000080">
<text x="128.7" y="47.6">U1</text>
<text x="36.7" y="50.1">D1</text>
<text x="158.6" y="50.1">C3</text>
<text x="165.8" y="50.1">10nF</text>
<text x="232.7" y="48.8">R3</text>
<text x="232.7" y="51.3">R4</text>
<text x="247.1" y="48.8">3.9K</text>
<text x="247.1" y="51.3">7.87k</text>
<text x="102.4" y="54.8">R29</text>
<text x="102.4" y="57.2">R30</text>
<text x="116.8" y="54.8">127K</text>
<text x="116.8" y="57.2">100K</text>
<text x="47.5" y="65.5">C4</text>
<text x="54.6" y="65.5">0.47uF</text>
<text x="104.8" y="62">R31</text>
<text x="118" y="62">100K</text>
<text x="47.5" y="68">C5</text>
<text x="47.5" y="70.4">C6</text>
<text x="54.6" y="68">2.2uF</text>
<text x="54.6" y="70.4">2.2uF</text>
<text x="108.4" y="66.7">C9</text>
<text x="115.6" y="66.7">82nF</text>
<text x="46.3" y="77.6">C10</text>
<text x="47.5" y="72.7">C7</text>
<text x="47.5" y="75.1">C8</text>
<text x="54.6" y="72.7">1uF</text>
<text x="54.6" y="75.1">10uF</text>
<text x="54.6" y="77.6">10uF</text>
<text x="128.7" y="73.9">LM5160ADNTR</text>
<text x="217.6" y="73.2">T1</text>
<text x="229.1" y="73.9">D2</text>
<text x="237.5" y="73.9">SSL110A</text>
<text x="198.1" y="88.3">R32</text>
<text x="212.4" y="88.3">0R</text>
<text x="242.3" y="88.3">0R</text>
<text x="217.6" y="91.3">750314597</text>
<text x="127.6" y="106.2">U2</text>
<text x="41.4" y="112.1">CF1</text>
<text x="41.4" y="109.8">C38</text>
<text x="51" y="112.1">0.1uF</text>
<text x="51" y="109.8">1uF</text>
<text x="228" y="108.6">R35</text>
<text x="231.5" y="112.1">C11</text>
<text x="238.7" y="112.1">10uF</text>
<text x="242.3" y="108.6">2K</text>
<text x="41.4" y="118.1">C39</text>
<text x="49.8" y="118.1">1uF</text>
<text x="222" y="117">51.1K</text>
<text x="231.5" y="117">C32</text>
<text x="231.5" y="119.3">C36</text>
<text x="231.5" y="114.6">C12</text>
<text x="238.7" y="117">0.1UF FB_ISO</text>
<text x="238.7" y="119.3">1000pF</text>
<text x="238.7" y="114.6">10uF</text>
<text x="41.4" y="120.5">CF2</text>
<text x="49.8" y="120.5">0.1uF</text>
<text x="127.6" y="123">TLV75733PDBVR</text>
<text x="231.5" y="121.7">C37</text>
<text x="238.7" y="121.7">2.2nF</text>
<text x="121.6" y="149.2">U4</text>
<text x="39.1" y="154">C33</text>
<text x="48.6" y="154">4.7UF</text>
<text x="230.3" y="150.4">FB4</text>
<text x="40.3" y="157.6">C34</text>
<text x="47.5" y="157.6">2.2uF</text>
<text x="103.6" y="158.8">C35</text>
<text x="112" y="158.8">2.2uF</text>
<text x="231.5" y="162.4">FB2</text>
<text x="121.6" y="168.4">TPS60150DRVR</text>
</g>
</svg>
